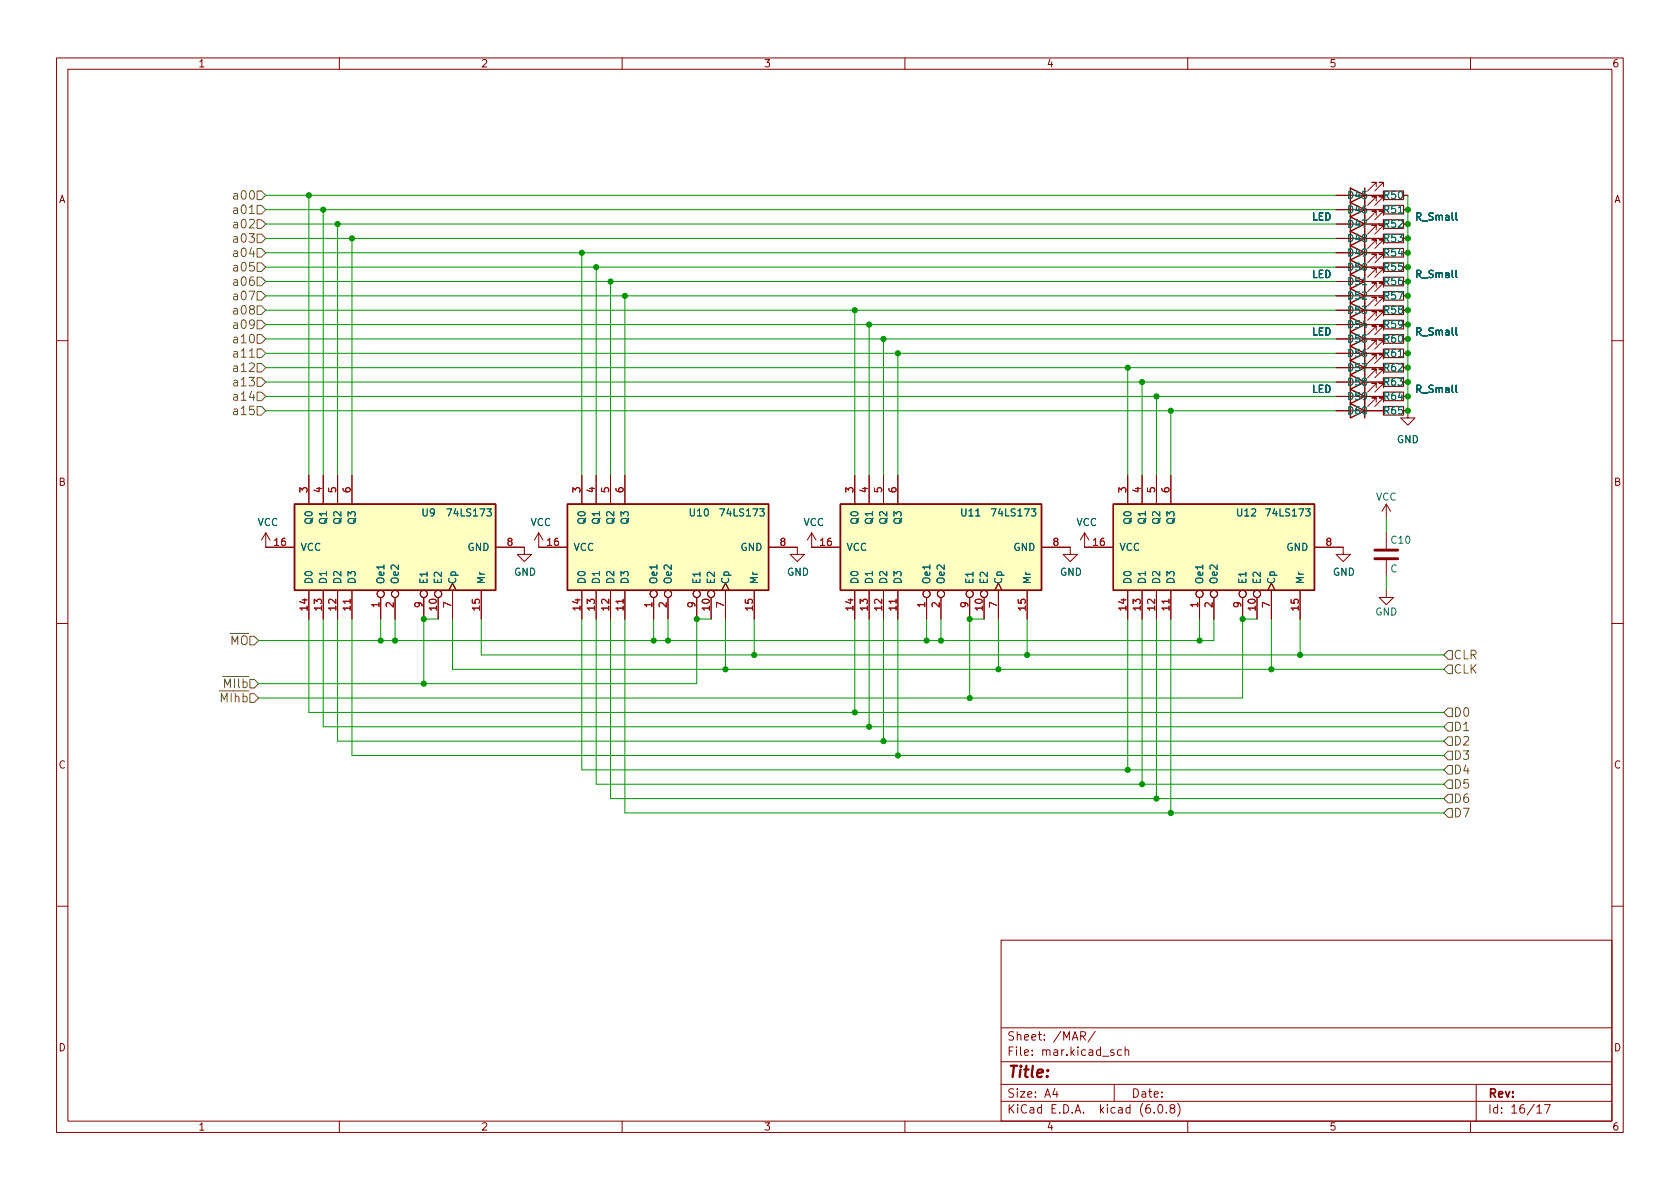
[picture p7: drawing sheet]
<svg xmlns="http://www.w3.org/2000/svg" width="297mm" height="210mm" viewBox="0 0 297 210" stroke-linecap="round" stroke-linejoin="round" font-family="sans-serif">
<g fill="none" stroke="#840000" stroke-width=".18">
<path d="M10 10.2h277v190.1h-277zM12 12.2h273v186.1h-273zM60 10.2v2M110 10.2v2M160 10.2v2M210 10.2v2M260 10.2v2M236.2 34.5h2.6M236.2 37.1h2.6M236.2 39.6h2.6M241.3 34.5h3.3M241.3 37.1h3.3"/>
<path d="M241.3 39.6h3.3M243.3 33v-.7h-.7h.7l-1.5 1.5M243.3 35.6v-.8h-.7h.7l-1.5 1.5M243.3 38.1v-.8h-.7h.7l-1.5 1.6M244.6 33v-.7h-.8h.8l-1.5 1.5M244.6 35.6v-.8h-.8h.8l-1.5 1.5M244.6 38.1v-.8h-.8h.8l-1.5 1.6M248.2 34.5h.7M248.2 37.1h.7M248.2 39.6h.7M236.2 49.8h2.6M236.2 44.7h2.6"/>
<path d="M236.2 52.3h2.6M236.2 47.2h2.6M236.2 54.9h2.6M236.2 57.4h2.6M236.2 59.9h2.6M236.2 42.2h2.6M241.3 49.8h3.3M241.3 44.7h3.3M241.3 52.3h3.3M241.3 47.2h3.3M241.3 54.9h3.3M241.3 57.4h3.3"/>
<path d="M241.3 59.9h3.3M241.3 42.2h3.3M243.3 58.4v-.7h-.7h.7l-1.5 1.5M243.3 45.7v-.7h-.7h.7l-1.5 1.5M243.3 40.6v-.7h-.7h.7l-1.5 1.5M243.3 48.3v-.8h-.7h.7l-1.5 1.5M243.3 43.2v-.8h-.7h.7l-1.5 1.5M243.3 50.8v-.8h-.7h.7l-1.5 1.6M243.3 53.3v-.7h-.7h.7l-1.5 1.5M243.3 55.9v-.8h-.7h.7l-1.5 1.5M244.6 58.4v-.7h-.8h.8l-1.5 1.5M244.6 45.7v-.7h-.8h.8l-1.5 1.5"/>
<path d="M244.6 40.6v-.7h-.8h.8l-1.5 1.5M244.6 48.3v-.8h-.8h.8l-1.5 1.5M244.6 43.2v-.8h-.8h.8l-1.5 1.5M244.6 50.8v-.8h-.8h.8l-1.5 1.6M244.6 53.3v-.7h-.8h.8l-1.5 1.5M244.6 55.9v-.8h-.8h.8l-1.5 1.5M248.2 49.8h.7M248.2 44.7h.7M248.2 52.3h.7M248.2 47.2h.7M248.2 54.9h.7M248.2 57.4h.7"/>
<path d="M248.2 59.9h.7M248.2 42.2h.7M10 60.2h2M236.2 62.5h2.6M236.2 72.6h2.6M236.2 70.1h2.6M236.2 65h2.6M236.2 67.6h2.6M241.3 62.5h3.3M241.3 72.6h3.3M241.3 70.1h3.3M241.3 65h3.3"/>
<path d="M241.3 67.6h3.3M243.3 61v-.8h-.7h.7l-1.5 1.5M243.3 68.6v-.8h-.7h.7l-1.5 1.5M243.3 63.5v-.8h-.7h.7l-1.5 1.6M243.3 71.1v-.7h-.7h.7l-1.5 1.5M243.3 66v-.7h-.7h.7l-1.5 1.5M244.6 61v-.8h-.8h.8l-1.5 1.5M244.6 68.6v-.8h-.8h.8l-1.5 1.5M244.6 63.5v-.8h-.8h.8l-1.5 1.6M244.6 71.1v-.7h-.8h.8l-1.5 1.5M244.6 66v-.7h-.8h.8l-1.5 1.5M248.2 72.6h.7v1.3h1.3l-1.3 1.3-1.3-1.3h1.3"/>
<path d="M248.2 62.5h.7M248.2 70.1h.7M248.2 65h.7M248.2 67.6h.7M285 60.2h2M47 94.2v2.6h5.1M47 94.2l-.8 1.3M47 94.2l.8 1.3M54.6 84.1v5M57.1 84.1v5M59.7 84.1v5M62.2 84.1v5"/>
<path d="M87.6 96.8h5.1v1.2h1.3l-1.3 1.3-1.3-1.3h1.3M95.2 94.2v2.6h5.1M95.2 94.2l-.7 1.3M95.2 94.2l.8 1.3M102.9 84.1v5M105.4 84.1v5M107.9 84.1v5M110.5 84.1v5M135.9 96.8h5.1v1.2h1.2l-1.2 1.3-1.3-1.3h1.3M143.5 94.2l-.8 1.3M143.5 94.2v2.6h5.1M143.5 94.2l.8 1.3"/>
<path d="M151.1 84.1v5M153.7 84.1v5M156.2 84.1v5M158.7 84.1v5M184.1 96.8h5.1v1.2h1.3l-1.3 1.3-1.2-1.3h1.2M191.8 94.2v2.6h5M191.8 94.2l-.8 1.3M191.8 94.2l.7 1.3M199.4 84.1v5M201.9 84.1v5M204.5 84.1v5M207 84.1v5"/>
<path d="M232.4 96.8h5.1v1.2h1.3l-1.3 1.3-1.3-1.3h1.3M245.1 89.1v2.6M245.1 94.2v2.8M245.1 99.1v2.7M245.1 89.1l-.8 1.3M245.1 89.1l.8 1.3M10 110.2h2M54.6 104.4v5.1M57.1 104.4v5.1M59.7 104.4v5.1M62.2 104.4v5.1M67.3 105.7v3.8"/>
<path d="M69.8 105.7v3.8M74.9 105.7v3.8M77.5 105.7v3.8M79.4 104.4l.6-1.3 .6 1.3M80 104.4v5.1M85.1 104.4v5.1M102.9 104.4v5.1M105.4 104.4v5.1M107.9 104.4v5.1M110.5 104.4v5.1M115.6 105.7v3.8M118.1 105.7v3.8"/>
<path d="M123.2 105.7v3.8M125.7 105.7v3.8M127.6 104.4l.7-1.3 .6 1.3M128.3 104.4v5.1M133.3 104.4v5.1M151.1 104.4v5.1M153.7 104.4v5.1M156.2 104.4v5.1M158.7 104.4v5.1M163.8 105.7v3.8M166.4 105.7v3.8M171.4 105.7v3.8"/>
<path d="M174 105.7v3.8M175.9 104.4l.6-1.3 .7 1.3M176.5 104.4v5.1M181.6 104.4v5.1M199.4 104.4v5.1M201.9 104.4v5.1M204.5 104.4v5.1M207 104.4v5.1M212.1 105.7v3.8M214.6 105.7v3.8M219.7 105.7v3.8M222.2 105.7v3.8"/>
<path d="M224.2 104.4l.6-1.3 .6 1.3M224.8 104.4v5.1M229.9 104.4v5.1M245.1 104.4v1.3h1.3l-1.3 1.2-1.3-1.2h1.3M285 110.2h2M10 160.2h2M177 166.3h108v32h-108zM285 160.2h2M60 198.3v2M110 198.3v2M160 198.3v2M177 194.8h108"/>
<path d="M177 191.8h108M177 187.8h108M177 181.8h108M186.5 192.5l-.4 1h1M186.9 193v1M191.1 183.2l.7-.1 .1-.2v-.3l-.3-.2h-.5v1.5M191.4 183.2l.5 .7M193.6 182.4l-1.2 1.9M196.9 185.7l-.3-.1-.2 .2v.3l.5 .1v.4h-.5M197 191.8v3M198.3 185.7l-.4-.1-.3 .3v.4l.1 .3h.6M198.9 185.8l.2-.2 .4 .1 .1 .9"/>
<path d="M198.9 185.1v1.5M204.1 196.7v.1M204.9 195.4l.2-.1a.81 .81 0 0 1 .6 .7 .81 .81 0 0 1-.3 .8h-.2a.81 .81 0 0 1-.6-.6 .81 .81 0 0 1 .3-.8zM206.2 196.7v.1M207.1 196l-.2-.3v-.2l.2-.2 .5 .1 .1 .2-.1 .2-.6 .2-.1 .3v.4l.2 .1h.5l.1-.3-.1-.4-.2-.1M208.2 195.1a1.72 1.72 0 0 1 0 2.3M210 198.3v2M260 198.3v2M261 191.8v6.5M271.7 195.8l.5-.5v1.5M271.7 196.8h.9M273.1 195.3h1l-.7 1.5"/>
<circle cx="67.3" cy="105" r=".63"/>
<circle cx="69.8" cy="105" r=".63"/>
<circle cx="74.9" cy="105" r=".63"/>
<circle cx="77.5" cy="105" r=".63"/>
<circle cx="115.6" cy="105" r=".63"/>
<circle cx="118.1" cy="105" r=".63"/>
<circle cx="123.2" cy="105" r=".63"/>
<circle cx="125.7" cy="105" r=".63"/>
<circle cx="163.8" cy="105" r=".63"/>
<circle cx="166.4" cy="105" r=".63"/>
<circle cx="171.4" cy="105" r=".63"/>
<circle cx="174" cy="105" r=".63"/>
<circle cx="212.1" cy="105" r=".63"/>
<circle cx="214.6" cy="105" r=".63"/>
<circle cx="219.7" cy="105" r=".63"/>
<circle cx="222.2" cy="105" r=".63"/>
</g>
<g fill="none" stroke="#840000" stroke-width=".2">
<path d="M244.6 33.8h3.6v1.5h-3.6zM244.6 36.3h3.6v1.5h-3.6zM244.6 38.9h3.6v1.5h-3.6zM244.6 49h3.6v1.5h-3.6zM244.6 43.9h3.6v1.6h-3.6zM244.6 51.6h3.6v1.5h-3.6zM244.6 46.5h3.6v1.5h-3.6zM244.6 54.1h3.6v1.5h-3.6zM244.6 56.6h3.6v1.6h-3.6zM244.6 59.2h3.6v1.5h-3.6zM244.6 41.4h3.6v1.5h-3.6zM244.6 71.9h3.6v1.5h-3.6z"/>
<path d="M244.6 61.7h3.6v1.5h-3.6zM244.6 69.3h3.6v1.6h-3.6zM244.6 64.3h3.6v1.5h-3.6zM244.6 66.8h3.6v1.5h-3.6z"/>
</g>
<g fill="none" stroke="#840000" stroke-width=".25">
<path d="M238.8 33.3l2.5 1.2-2.5 1.3zM238.8 35.8l2.5 1.3-2.5 1.2zM238.8 38.3l2.5 1.3-2.5 1.3zM241.3 33.3v40.6M238.8 58.7l2.5 1.2-2.5 1.3zM238.8 46l2.5 1.2-2.5 1.3zM238.8 40.9l2.5 1.3-2.5 1.2zM238.8 48.5l2.5 1.3-2.5 1.2zM238.8 43.4l2.5 1.3-2.5 1.3zM238.8 51l2.5 1.3-2.5 1.3zM238.8 53.6l2.5 1.3-2.5 1.2zM238.8 56.1l2.5 1.3-2.5 1.3z"/>
<path d="M238.8 61.2l2.5 1.3-2.5 1.2zM238.8 68.8l2.5 1.3-2.5 1.3zM238.8 63.7l2.5 1.3-2.5 1.3zM238.8 71.4l2.5 1.2-2.5 1.3zM238.8 66.3l2.5 1.3-2.5 1.2zM52.1 89.1h35.5v15.3h-35.5zM100.3 89.1h35.6v15.3h-35.6zM148.6 89.1h35.5v15.3h-35.5zM196.8 89.1h35.6v15.3h-35.6z"/>
</g>
<g fill="#ffffc2" stroke="#ffffc2" stroke-width=".18">
<path d="M100.3 89.1h35.6v15.3h-35.6z"/>
<path d="M148.6 89.1h35.5v15.3h-35.5z"/>
<path d="M196.8 89.1h35.6v15.3h-35.6z"/>
<path d="M52.1 89.1h35.5v15.3h-35.5z"/>
</g>
<path d="M243.1 98.8h4M243.1 97.3h4" fill="none" stroke="#840000" stroke-width=".51"/>
<g fill="none" stroke="#725600" stroke-width=".18">
<path d="M45.5 38.9h.7l.8 .7-.8 .8h-.7zM45.5 36.3h.7l.8 .8-.8 .7h-.7zM45.5 33.8h.7l.8 .7-.8 .8h-.7zM45.5 49h.7l.8 .8-.8 .7h-.7zM45.5 54.1h.7l.8 .8-.8 .7h-.7zM45.5 59.2h.7l.8 .7-.8 .8h-.7zM45.5 51.6h.7l.8 .7-.8 .8h-.7zM45.5 46.5h.7l.8 .7-.8 .8h-.7zM45.5 56.6h.7l.8 .8-.8 .8h-.7zM45.5 41.4h.7l.8 .8-.8 .7h-.7zM45.5 43.9h.7l.8 .8-.8 .8h-.7zM45.5 69.3h.7l.8 .8-.8 .8h-.7z"/>
<path d="M45.5 71.9h.7l.8 .7-.8 .8h-.7zM45.5 61.7h.7l.8 .8-.8 .7h-.7zM45.5 64.3h.7l.8 .7-.8 .8h-.7zM45.5 66.8h.7l.8 .8-.8 .7h-.7zM256 117.6h.8v1.5h-.8l-.7-.7zM256 115.1h.8v1.5h-.8l-.7-.8zM44.2 120.1h.8l.7 .8-.7 .8h-.8zM44.2 122.7h.8l.7 .7-.7 .8h-.8zM256 132.8h.8v1.6h-.8l-.7-.8zM256 137.9h.8v1.5h-.8l-.7-.7zM256 135.4h.8v1.5h-.8l-.7-.8zM256 130.3h.8v1.5h-.8l-.7-.7z"/>
<path d="M256 127.8h.8v1.5h-.8l-.7-.8zM256 125.2h.8v1.5h-.8l-.7-.7zM256 140.5h.8v1.5h-.8l-.7-.8zM256 143h.8v1.5h-.8l-.7-.7z"/>
</g>
<g fill="none" stroke="#009600" stroke-width=".18">
<path d="M47 34.5h189.2M47 37.1h189.2M47 39.6h189.2M54.6 34.5v49.6M57.1 37.1v47M59.7 39.6v44.5M248.9 34.5v38.1M47 52.3h189.2M47 59.9h189.2M47 57.4h189.2M47 54.9h189.2M47 44.7h189.2"/>
<path d="M47 42.2h189.2M47 49.8h189.2M47 47.2h189.2M62.2 42.2v41.9M102.9 44.7v39.4M105.4 47.2v36.9M107.9 49.8v34.3M110.5 52.3v31.8M151.1 54.9v29.2M153.7 57.4v26.7M156.2 59.9v24.2M47 72.6h189.2"/>
<path d="M47 70.1h189.2M47 62.5h189.2M47 67.6h189.2M47 65h189.2M158.7 62.5v21.6M199.4 65v19.1M201.9 67.6v16.5M204.5 70.1v14M207 72.6v11.5M245.1 91.7v2.5M54.6 109.5v16.5h200.7M57.1 109.5v19h198.2"/>
<path d="M59.7 109.5v21.6h195.6M62.2 109.5v24.1h193.1M67.3 109.5v3.8M69.8 109.5v3.8M77.5 109.5h-2.6v11.4M80 109.5v8.9h175.3M85.1 109.5v6.3h170.2M102.9 109.5v26.6h152.4M105.4 109.5v29.2h149.9M107.9 109.5v31.7h147.4M110.5 109.5v34.3h144.8M115.6 109.5v3.8"/>
<path d="M118.1 109.5v3.8M125.7 109.5h-2.5v11.4h-77.5M128.3 109.5v8.9M133.3 109.5v6.3M151.1 109.5v16.5M153.7 109.5v19M156.2 109.5v21.6M158.7 109.5v24.1M163.8 109.5v3.8M166.4 109.5v3.8M174 109.5h-2.6v13.9M176.5 109.5v8.9"/>
<path d="M181.6 109.5v6.3M199.4 109.5v26.6M201.9 109.5v29.2M204.5 109.5v31.7M207 109.5v34.3M212.1 109.5v3.8M214.6 109.5v3.8h-168.9M222.2 109.5h-2.5v13.9h-174M224.8 109.5v8.9M229.9 109.5v6.3M245.1 101.8v2.6"/>
</g>
<g fill="#009600" stroke="#009600" stroke-width=".18">
<circle cx="207" cy="72.6" r=".46"/>
<circle cx="229.9" cy="115.8" r=".46"/>
<circle cx="224.8" cy="118.4" r=".46"/>
<circle cx="219.7" cy="109.5" r=".46"/>
<circle cx="248.9" cy="72.6" r=".46"/>
<circle cx="204.5" cy="70.1" r=".46"/>
<circle cx="201.9" cy="67.6" r=".46"/>
<circle cx="163.8" cy="113.3" r=".46"/>
<circle cx="166.4" cy="113.3" r=".46"/>
<circle cx="171.4" cy="123.4" r=".46"/>
<circle cx="158.7" cy="133.6" r=".46"/>
<circle cx="176.5" cy="118.4" r=".46"/>
<circle cx="171.4" cy="109.5" r=".46"/>
<circle cx="199.4" cy="65" r=".46"/>
<circle cx="158.7" cy="62.5" r=".46"/>
<circle cx="201.9" cy="138.7" r=".46"/>
<circle cx="207" cy="143.8" r=".46"/>
<circle cx="212.1" cy="113.3" r=".46"/>
<circle cx="204.5" cy="141.2" r=".46"/>
<circle cx="199.4" cy="136.1" r=".46"/>
<circle cx="181.6" cy="115.8" r=".46"/>
<circle cx="248.9" cy="44.7" r=".46"/>
<circle cx="248.9" cy="42.2" r=".46"/>
<circle cx="248.9" cy="47.2" r=".46"/>
<circle cx="248.9" cy="49.8" r=".46"/>
<circle cx="248.9" cy="37.1" r=".46"/>
<circle cx="248.9" cy="39.6" r=".46"/>
<circle cx="248.9" cy="52.3" r=".46"/>
<circle cx="248.9" cy="67.6" r=".46"/>
<circle cx="248.9" cy="65" r=".46"/>
<circle cx="248.9" cy="70.1" r=".46"/>
<circle cx="248.9" cy="57.4" r=".46"/>
<circle cx="248.9" cy="59.9" r=".46"/>
<circle cx="248.9" cy="54.9" r=".46"/>
<circle cx="248.9" cy="62.5" r=".46"/>
<circle cx="74.9" cy="120.9" r=".46"/>
<circle cx="153.7" cy="57.4" r=".46"/>
<circle cx="151.1" cy="54.9" r=".46"/>
<circle cx="156.2" cy="59.9" r=".46"/>
<circle cx="57.1" cy="37.1" r=".46"/>
<circle cx="62.2" cy="42.2" r=".46"/>
<circle cx="59.7" cy="39.6" r=".46"/>
<circle cx="102.9" cy="44.7" r=".46"/>
<circle cx="110.5" cy="52.3" r=".46"/>
<circle cx="54.6" cy="34.5" r=".46"/>
<circle cx="133.3" cy="115.8" r=".46"/>
<circle cx="153.7" cy="128.5" r=".46"/>
<circle cx="151.1" cy="126" r=".46"/>
<circle cx="128.3" cy="118.4" r=".46"/>
<circle cx="123.2" cy="109.5" r=".46"/>
<circle cx="156.2" cy="131.1" r=".46"/>
<circle cx="115.6" cy="113.3" r=".46"/>
<circle cx="105.4" cy="47.2" r=".46"/>
<circle cx="118.1" cy="113.3" r=".46"/>
<circle cx="107.9" cy="49.8" r=".46"/>
<circle cx="69.8" cy="113.3" r=".46"/>
<circle cx="67.3" cy="113.3" r=".46"/>
<circle cx="74.9" cy="109.5" r=".46"/>
</g>
<text font-size="2.8" fill="#840000" x="178" y="190.6">Title:</text>
<g font-size="2.1" fill="#725600">
<text x="41.8" y="35.3">a00</text>
<text x="41.8" y="40.4">a02</text>
<text x="41.8" y="37.8">a01</text>
<text x="41.8" y="42.9">a03</text>
<text x="41.8" y="45.5">a04</text>
<text x="41.8" y="50.5">a06</text>
<text x="41.8" y="53.1">a07</text>
<text x="41.8" y="48">a05</text>
<text x="41.8" y="55.6">a08</text>
<text x="41.8" y="58.2">a09</text>
<text x="41.8" y="60.7">a10</text>
<text x="41.8" y="63.2">a11</text>
<text x="41.8" y="65.8">a12</text>
<text x="41.8" y="70.9">a14</text>
<text x="41.8" y="68.3">a13</text>
<text x="41.8" y="73.4">a15</text>
<text x="39" y="114">~{MO}</text>
<text x="256.9" y="119.1">CLK</text>
<text x="256.9" y="116.6">CLR</text>
<text x="37.5" y="124.2">~{MIhb}</text>
<text x="38.2" y="121.7">~{MIlb}</text>
<text x="256.9" y="131.8">D2</text>
<text x="256.9" y="129.3">D1</text>
<text x="256.9" y="126.7">D0</text>
<text x="256.9" y="134.4">D3</text>
<text x="256.9" y="136.9">D4</text>
<text x="256.9" y="139.4">D5</text>
<text x="256.9" y="142">D6</text>
<text x="256.9" y="144.5">D7</text>
</g>
<g font-size="2.1" fill="#840000">
<text x="178" y="184">Sheet: /MAR/</text>
<text x="178" y="186.7">File: mar.kicad_sch</text>
<text x="178" y="196.9">KiCad E.D.A. kicad (6.0.8)</text>
<text x="178" y="194.1">Size: A4</text>
<text x="200" y="194.1">Date:</text>
<text x="263" y="194.1">Rev:</text>
<text x="263" y="196.9">Id: 16/17</text>
</g>
<g font-size="1.8" fill="#840000">
<text x="35" y="11.9">1</text>
<text x="85" y="11.9">2</text>
<text x="135" y="11.9">3</text>
<text x="185" y="11.9">4</text>
<text x="235" y="11.9">5</text>
<text x="285" y="11.9">6</text>
<text x="10.3" y="35.9">A</text>
<text x="285.3" y="35.9">A</text>
<text x="10.3" y="85.9">B</text>
<text x="285.3" y="85.9">B</text>
<text x="10.3" y="135.9">C</text>
<text x="285.3" y="135.9">C</text>
<text x="10.3" y="185.9">D</text>
<text x="285.3" y="185.9">D</text>
<text x="35" y="199.9">1</text>
<text x="85" y="199.9">2</text>
<text x="135" y="199.9">3</text>
<text x="185" y="199.9">4</text>
<text x="235" y="199.9">5</text>
<text x="285" y="199.9">6</text>
</g>
<g font-size="1.8" fill="#006464">
<text x="238.4" y="35.2">D45</text>
<text x="244.8" y="35.2">R50</text>
<text x="231.9" y="39">LED</text>
<text x="238.4" y="37.7">D46</text>
<text x="238.4" y="40.3">D47</text>
<text x="244.8" y="37.7">R51</text>
<text x="244.8" y="40.3">R52</text>
<text x="250.5" y="39">R_Small</text>
<text x="238.4" y="47.9">D50</text>
<text x="238.4" y="42.8">D48</text>
<text x="238.4" y="45.3">D49</text>
<text x="244.8" y="45.3">R54</text>
<text x="244.8" y="47.9">R55</text>
<text x="244.8" y="42.8">R53</text>
<text x="231.9" y="49.1">LED</text>
<text x="238.4" y="50.4">D51</text>
<text x="238.4" y="53">D52</text>
<text x="244.8" y="50.4">R56</text>
<text x="244.8" y="53">R57</text>
<text x="250.5" y="49.1">R_Small</text>
<text x="231.9" y="59.3">LED</text>
<text x="238.4" y="55.5">D53</text>
<text x="238.4" y="58">D54</text>
<text x="244.8" y="55.5">R58</text>
<text x="244.8" y="58">R59</text>
<text x="250.5" y="59.3">R_Small</text>
<text x="238.4" y="63.1">D56</text>
<text x="238.4" y="65.7">D57</text>
<text x="238.4" y="60.6">D55</text>
<text x="244.8" y="63.1">R61</text>
<text x="244.8" y="60.6">R60</text>
<text x="244.8" y="65.7">R62</text>
<text x="231.9" y="69.5">LED</text>
<text x="238.4" y="70.7">D59</text>
<text x="238.4" y="68.2">D58</text>
<text x="244.8" y="70.7">R64</text>
<text x="244.8" y="68.2">R63</text>
<text x="250.5" y="69.5">R_Small</text>
<text x="238.4" y="73.3">D60</text>
<text x="244.8" y="73.3">R65</text>
<text x="247" y="78.4">GND</text>
<text x="243.2" y="88.5">VCC</text>
<text x="45.5" y="93">VCC</text>
<text x="55.2" y="92.5" transform="rotate(-90 55.2 92.5)">Q0</text>
<text x="57.8" y="92.5" transform="rotate(-90 57.8 92.5)">Q1</text>
<text x="60.3" y="92.5" transform="rotate(-90 60.3 92.5)">Q2</text>
<text x="62.9" y="92.5" transform="rotate(-90 62.9 92.5)">Q3</text>
<text x="74.6" y="91.3">U9</text>
<text x="79.4" y="91.3">74LS173</text>
<text x="93.8" y="93">VCC</text>
<text x="103.5" y="92.5" transform="rotate(-90 103.5 92.5)">Q0</text>
<text x="106" y="92.5" transform="rotate(-90 106 92.5)">Q1</text>
<text x="108.6" y="92.5" transform="rotate(-90 108.6 92.5)">Q2</text>
<text x="111.1" y="92.5" transform="rotate(-90 111.1 92.5)">Q3</text>
<text x="122" y="91.3">U10</text>
<text x="127.6" y="91.3">74LS173</text>
<text x="142" y="93">VCC</text>
<text x="151.8" y="92.5" transform="rotate(-90 151.8 92.5)">Q0</text>
<text x="154.3" y="92.5" transform="rotate(-90 154.3 92.5)">Q1</text>
<text x="156.8" y="92.5" transform="rotate(-90 156.8 92.5)">Q2</text>
<text x="159.4" y="92.5" transform="rotate(-90 159.4 92.5)">Q3</text>
<text x="170" y="91.3">U11</text>
<text x="175.6" y="91.3">74LS173</text>
<text x="190.3" y="93">VCC</text>
<text x="200" y="92.5" transform="rotate(-90 200 92.5)">Q0</text>
<text x="202.6" y="92.5" transform="rotate(-90 202.6 92.5)">Q1</text>
<text x="205.1" y="92.5" transform="rotate(-90 205.1 92.5)">Q2</text>
<text x="207.6" y="92.5" transform="rotate(-90 207.6 92.5)">Q3</text>
<text x="218.8" y="91.3">U12</text>
<text x="224.2" y="91.3">74LS173</text>
<text x="53.1" y="97.4">VCC</text>
<text x="82.7" y="97.4">GND</text>
<text x="90.9" y="101.8">GND</text>
<text x="101.3" y="97.4">VCC</text>
<text x="130.9" y="97.4">GND</text>
<text x="139.1" y="101.8">GND</text>
<text x="149.6" y="97.4">VCC</text>
<text x="179.2" y="97.4">GND</text>
<text x="187.4" y="101.8">GND</text>
<text x="197.9" y="97.4">VCC</text>
<text x="227.5" y="97.4">GND</text>
<text x="235.7" y="101.8">GND</text>
<text x="245.8" y="101.2">C</text>
<text x="246" y="96.1">C10</text>
<text x="55.2" y="103.4" transform="rotate(-90 55.2 103.4)">D0</text>
<text x="57.8" y="103.4" transform="rotate(-90 57.8 103.4)">D1</text>
<text x="60.3" y="103.4" transform="rotate(-90 60.3 103.4)">D2</text>
<text x="62.9" y="103.4" transform="rotate(-90 62.9 103.4)">D3</text>
<text x="67.9" y="103.4" transform="rotate(-90 67.9 103.4)">Oe1</text>
<text x="70.5" y="103.4" transform="rotate(-90 70.5 103.4)">Oe2</text>
<text x="75.6" y="103.4" transform="rotate(-90 75.6 103.4)">E1</text>
<text x="78.1" y="103.4" transform="rotate(-90 78.1 103.4)">E2</text>
<text x="80.6" y="103.4" transform="rotate(-90 80.6 103.4)">Cp</text>
<text x="85.7" y="103.4" transform="rotate(-90 85.7 103.4)">Mr</text>
<text x="103.5" y="103.4" transform="rotate(-90 103.5 103.4)">D0</text>
<text x="106" y="103.4" transform="rotate(-90 106 103.4)">D1</text>
<text x="108.6" y="103.4" transform="rotate(-90 108.6 103.4)">D2</text>
<text x="111.1" y="103.4" transform="rotate(-90 111.1 103.4)">D3</text>
<text x="116.2" y="103.4" transform="rotate(-90 116.2 103.4)">Oe1</text>
<text x="118.7" y="103.4" transform="rotate(-90 118.7 103.4)">Oe2</text>
<text x="123.8" y="103.4" transform="rotate(-90 123.8 103.4)">E1</text>
<text x="126.4" y="103.4" transform="rotate(-90 126.4 103.4)">E2</text>
<text x="128.9" y="103.4" transform="rotate(-90 128.9 103.4)">Cp</text>
<text x="134" y="103.4" transform="rotate(-90 134 103.4)">Mr</text>
<text x="151.8" y="103.4" transform="rotate(-90 151.8 103.4)">D0</text>
<text x="154.3" y="103.4" transform="rotate(-90 154.3 103.4)">D1</text>
<text x="156.8" y="103.4" transform="rotate(-90 156.8 103.4)">D2</text>
<text x="159.4" y="103.4" transform="rotate(-90 159.4 103.4)">D3</text>
<text x="164.5" y="103.4" transform="rotate(-90 164.5 103.4)">Oe1</text>
<text x="167" y="103.4" transform="rotate(-90 167 103.4)">Oe2</text>
<text x="172.1" y="103.4" transform="rotate(-90 172.1 103.4)">E1</text>
<text x="174.6" y="103.4" transform="rotate(-90 174.6 103.4)">E2</text>
<text x="177.2" y="103.4" transform="rotate(-90 177.2 103.4)">Cp</text>
<text x="182.2" y="103.4" transform="rotate(-90 182.2 103.4)">Mr</text>
<text x="200" y="103.4" transform="rotate(-90 200 103.4)">D0</text>
<text x="202.6" y="103.4" transform="rotate(-90 202.6 103.4)">D1</text>
<text x="205.1" y="103.4" transform="rotate(-90 205.1 103.4)">D2</text>
<text x="207.6" y="103.4" transform="rotate(-90 207.6 103.4)">D3</text>
<text x="212.7" y="103.4" transform="rotate(-90 212.7 103.4)">Oe1</text>
<text x="215.3" y="103.4" transform="rotate(-90 215.3 103.4)">Oe2</text>
<text x="220.3" y="103.4" transform="rotate(-90 220.3 103.4)">E1</text>
<text x="222.9" y="103.4" transform="rotate(-90 222.9 103.4)">E2</text>
<text x="225.4" y="103.4" transform="rotate(-90 225.4 103.4)">Cp</text>
<text x="230.5" y="103.4" transform="rotate(-90 230.5 103.4)">Mr</text>
<text x="243.1" y="108.8">GND</text>
</g>
<g font-size="1.8" fill="#a90000">
<text x="54.4" y="87.1" transform="rotate(-90 54.4 87.1)">3</text>
<text x="56.9" y="87.1" transform="rotate(-90 56.9 87.1)">4</text>
<text x="59.4" y="87.1" transform="rotate(-90 59.4 87.1)">5</text>
<text x="62" y="87.1" transform="rotate(-90 62 87.1)">6</text>
<text x="102.6" y="87.1" transform="rotate(-90 102.6 87.1)">3</text>
<text x="105.2" y="87.1" transform="rotate(-90 105.2 87.1)">4</text>
<text x="107.7" y="87.1" transform="rotate(-90 107.7 87.1)">5</text>
<text x="110.2" y="87.1" transform="rotate(-90 110.2 87.1)">6</text>
<text x="150.9" y="87.1" transform="rotate(-90 150.9 87.1)">3</text>
<text x="153.4" y="87.1" transform="rotate(-90 153.4 87.1)">4</text>
<text x="156" y="87.1" transform="rotate(-90 156 87.1)">5</text>
<text x="158.5" y="87.1" transform="rotate(-90 158.5 87.1)">6</text>
<text x="199.1" y="87.1" transform="rotate(-90 199.1 87.1)">3</text>
<text x="201.7" y="87.1" transform="rotate(-90 201.7 87.1)">4</text>
<text x="204.2" y="87.1" transform="rotate(-90 204.2 87.1)">5</text>
<text x="206.8" y="87.1" transform="rotate(-90 206.8 87.1)">6</text>
<text x="48.5" y="96.5">16</text>
<text x="89.7" y="96.5">8</text>
<text x="96.8" y="96.5">16</text>
<text x="137.9" y="96.5">8</text>
<text x="145.1" y="96.5">16</text>
<text x="186.2" y="96.5">8</text>
<text x="193.3" y="96.5">16</text>
<text x="234.5" y="96.5">8</text>
<text x="54.4" y="107.9" transform="rotate(-90 54.4 107.9)">14</text>
<text x="56.9" y="107.9" transform="rotate(-90 56.9 107.9)">13</text>
<text x="59.4" y="107.9" transform="rotate(-90 59.4 107.9)">12</text>
<text x="62" y="107.9" transform="rotate(-90 62 107.9)">11</text>
<text x="67.1" y="107.4" transform="rotate(-90 67.1 107.4)">1</text>
<text x="69.6" y="107.4" transform="rotate(-90 69.6 107.4)">2</text>
<text x="74.7" y="107.4" transform="rotate(-90 74.7 107.4)">9</text>
<text x="77.2" y="107.9" transform="rotate(-90 77.2 107.9)">10</text>
<text x="79.8" y="107.4" transform="rotate(-90 79.8 107.4)">7</text>
<text x="84.8" y="107.9" transform="rotate(-90 84.8 107.9)">15</text>
<text x="102.6" y="107.9" transform="rotate(-90 102.6 107.9)">14</text>
<text x="105.2" y="107.9" transform="rotate(-90 105.2 107.9)">13</text>
<text x="107.7" y="107.9" transform="rotate(-90 107.7 107.9)">12</text>
<text x="110.2" y="107.9" transform="rotate(-90 110.2 107.9)">11</text>
<text x="115.3" y="107.4" transform="rotate(-90 115.3 107.4)">1</text>
<text x="117.9" y="107.4" transform="rotate(-90 117.9 107.4)">2</text>
<text x="122.9" y="107.4" transform="rotate(-90 122.9 107.4)">9</text>
<text x="125.5" y="107.9" transform="rotate(-90 125.5 107.9)">10</text>
<text x="128" y="107.4" transform="rotate(-90 128 107.4)">7</text>
<text x="133.1" y="107.9" transform="rotate(-90 133.1 107.9)">15</text>
<text x="150.9" y="107.9" transform="rotate(-90 150.9 107.9)">14</text>
<text x="153.4" y="107.9" transform="rotate(-90 153.4 107.9)">13</text>
<text x="156" y="107.9" transform="rotate(-90 156 107.9)">12</text>
<text x="158.5" y="107.9" transform="rotate(-90 158.5 107.9)">11</text>
<text x="163.6" y="107.4" transform="rotate(-90 163.6 107.4)">1</text>
<text x="166.1" y="107.4" transform="rotate(-90 166.1 107.4)">2</text>
<text x="171.2" y="107.4" transform="rotate(-90 171.2 107.4)">9</text>
<text x="173.7" y="107.9" transform="rotate(-90 173.7 107.9)">10</text>
<text x="176.3" y="107.4" transform="rotate(-90 176.3 107.4)">7</text>
<text x="181.4" y="107.9" transform="rotate(-90 181.4 107.9)">15</text>
<text x="199.1" y="107.9" transform="rotate(-90 199.1 107.9)">14</text>
<text x="201.7" y="107.9" transform="rotate(-90 201.7 107.9)">13</text>
<text x="204.2" y="107.9" transform="rotate(-90 204.2 107.9)">12</text>
<text x="206.8" y="107.9" transform="rotate(-90 206.8 107.9)">11</text>
<text x="211.8" y="107.4" transform="rotate(-90 211.8 107.4)">1</text>
<text x="214.4" y="107.4" transform="rotate(-90 214.4 107.4)">2</text>
<text x="219.5" y="107.4" transform="rotate(-90 219.5 107.4)">9</text>
<text x="222" y="107.9" transform="rotate(-90 222 107.9)">10</text>
<text x="224.5" y="107.4" transform="rotate(-90 224.5 107.4)">7</text>
<text x="229.6" y="107.9" transform="rotate(-90 229.6 107.9)">15</text>
</g>
</svg>
